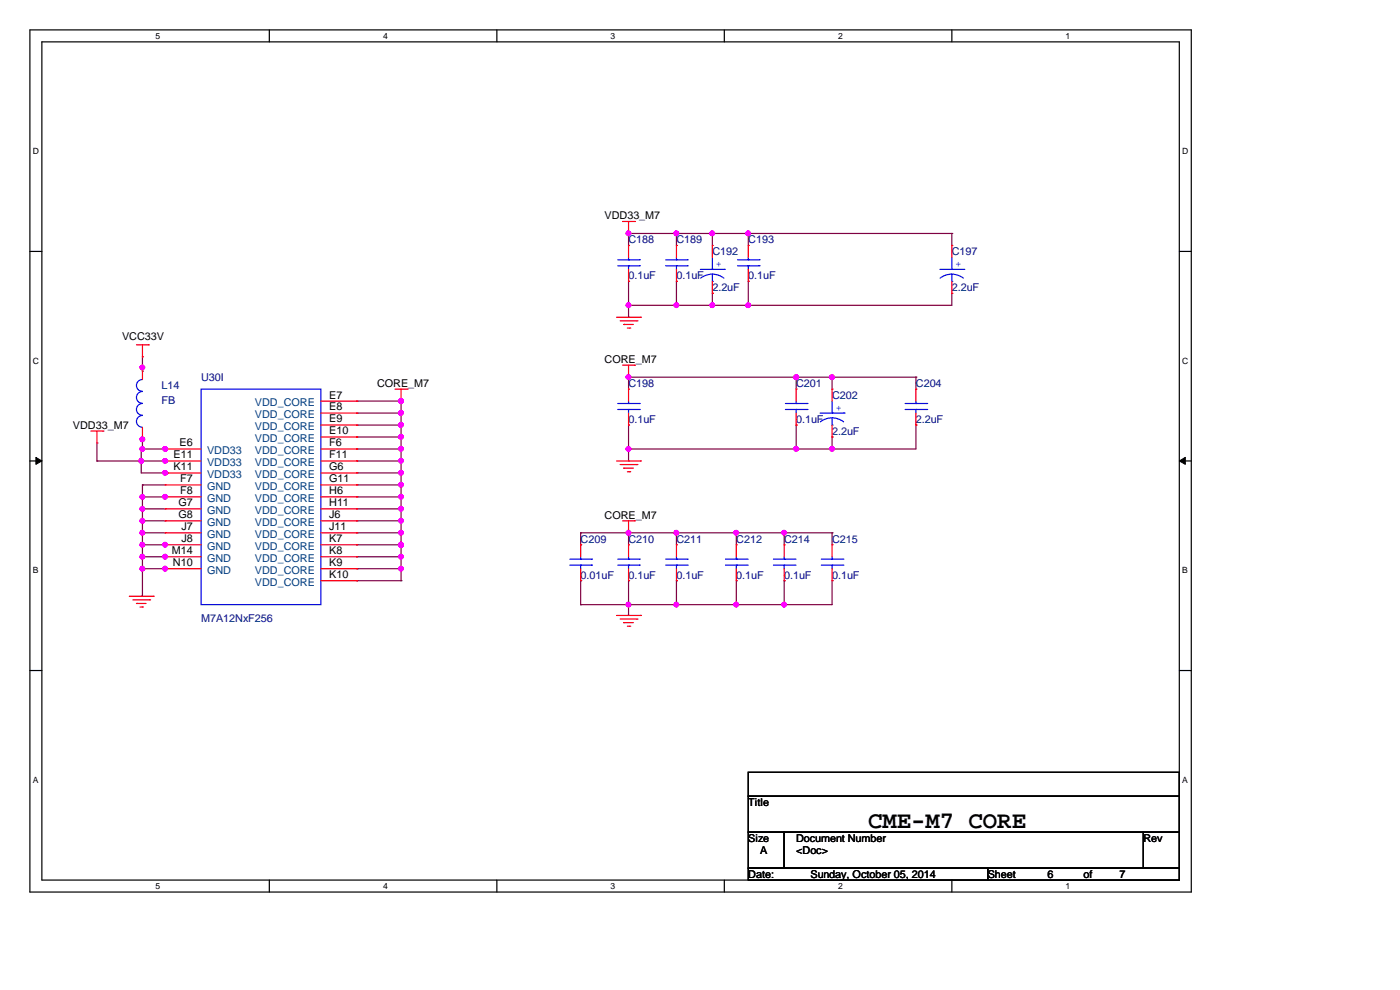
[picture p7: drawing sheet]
<svg xmlns="http://www.w3.org/2000/svg" width="297mm" height="210mm" viewBox="0 0 297 210" stroke-linecap="round" stroke-linejoin="round" font-family="sans-serif">
<path d="M6.3 6.3h246.4v182.9h-246.4zM8.9 8.9h241.3v177.8h-241.3z" fill="none" stroke="#000" stroke-width=".25"/>
<g fill="#fff">
<path d="M33 6.6h1v2h-1z"/>
<path d="M33 186.9h1v2h-1z"/>
</g>
<path d="M57.1 6.3v2.6M57.1 186.7v2.5" fill="none" stroke="#000" stroke-width=".25"/>
<g fill="#fff">
<path d="M81.3 6.6h.9v2h-.9z"/>
<path d="M81.3 186.9h.9v2h-.9z"/>
</g>
<path d="M105.4 6.3v2.6M105.4 186.7v2.5" fill="none" stroke="#000" stroke-width=".25"/>
<g fill="#fff">
<path d="M129.5 6.6h1v2h-1z"/>
<path d="M129.5 186.9h1v2h-1z"/>
</g>
<path d="M153.7 6.3v2.6M153.7 186.7v2.5" fill="none" stroke="#000" stroke-width=".25"/>
<g fill="#fff">
<path d="M177.8 6.6h1v2h-1z"/>
<path d="M177.8 186.9h1v2h-1z"/>
</g>
<path d="M201.9 6.3v2.6M201.9 186.7v2.5" fill="none" stroke="#000" stroke-width=".25"/>
<g fill="#fff">
<path d="M226.1 6.6h.9v2h-.9z"/>
<path d="M226.1 186.9h.9v2h-.9z"/>
<path d="M7 31.1h1.2v2h-1.2z"/>
<path d="M250.8 31.1h1.3v2h-1.3z"/>
<path d="M7 75.6h1.2v1.9h-1.2z"/>
<path d="M250.8 75.6h1.3v1.9h-1.3z"/>
</g>
<path d="M6.3 53.3h2.6M250.2 53.3h2.5" fill="none" stroke="#000" stroke-width=".25"/>
<g fill="#fff">
<path d="M7 120h1.2v2h-1.2z"/>
<path d="M250.8 120h1.2v2h-1.2z"/>
</g>
<path d="M6.3 97.8h2.6M250.2 97.8h2.5" fill="none" stroke="#000" stroke-width=".25"/>
<path d="M7.6 97l1.3 .8-1.3 .7zM250.2 97.8l1.3-.8v1.5z" fill="#000" stroke="#000" stroke-width=".21"/>
<g fill="#fff">
<path d="M7 164.5h1.2v1.9h-1.2z"/>
<path d="M250.8 164.5h1.2v1.9h-1.2z"/>
</g>
<path d="M6.3 142.2h2.6M250.2 142.2h2.5M158.7 176.5h7.7v7.6h-7.7zM158.7 163.8h91.5v5.1h-91.5zM158.7 168.9h91.5v7.6h-91.5zM166.4 176.5h76.2v7.6h-76.2zM242.6 176.5h7.6v7.6h-7.6zM158.7 184.1h50.8v2.6h-50.8zM209.5 184.1h40.7v2.6h-40.7z" fill="none" stroke="#000" stroke-width=".25"/>
<g fill="none" stroke="#800040" stroke-width=".25">
<path d="M133.3 59.7h.1M133.3 49.5h.1M133.3 49.5v2.6M133.3 59.7v7.6M133.3 49.5h68.6M143.5 49.5h.1M143.5 59.7h.1M143.5 49.5v2.6M143.5 59.7v5.1M151.1 49.5h.1M151.1 49.5v2.6M158.7 59.7h.1"/>
<path d="M158.7 49.5h.1M158.7 49.5v2.6M158.7 59.7v5.1M201.9 49.5h.1M201.9 49.5v2.6M30.2 78h.1M30.2 78.7h.1M30.2 75.7v3M133.3 64.8h.1M133.3 67.3h.1M143.5 64.8h.1M151.1 62.2h.1"/>
<path d="M151.1 64.8h.1M151.1 62.2v2.6M158.7 64.8h.1M201.9 62.2h.1M201.9 62.2v2.6h-68.6M20.6 97.8h.1M20.6 97.8h15M20.6 94v3.8M30 97.8h.1M30 95.2h.1M30 95.2h5.6M30 95.2v5.1h5.6"/>
<path d="M30.2 95.2h.1M30.2 93.2h.1M30.2 92.7v2.5M35 95.2h.1M35 97.8h.1M75.7 85.1h.1M75.7 97.8h.1M75.7 95.2h.1M75.7 92.7h.1M75.7 90.2h.1M75.7 87.6h.1M75.7 95.2h9.4"/>
<path d="M75.7 85.1h9.4v38.1M75.7 97.8h9.4M75.7 92.7h9.4M75.7 90.2h9.4M75.7 87.6h9.4M85.1 87.6h.1M85.1 92.7h.1M85.1 95.2h.1M85.1 97.8h.1M85.1 90.2h.1M133.3 90.2h.1M133.3 80h.1"/>
<path d="M133.3 95.2h.1M133.3 97.8h.1M133.3 80v2.5M133.3 90.2v7.6M133.3 80h61M168.9 90.2h.1M168.9 80h.1M168.9 95.2h.1M168.9 80v2.5M168.9 90.2v5M176.5 92.7h.1M176.5 80h.1"/>
<path d="M176.5 95.2h.1M176.5 80v2.5M176.5 92.7v2.5M194.3 90.2h.1M194.3 80h.1M194.3 90.2v5h-61M194.3 80v2.5M30.2 105.4h.1M30.2 102.9h.1M30.2 107.9h.1M30.2 110.5h.1M30.2 113h.1"/>
<path d="M30.2 115.6h.1M30.2 118.1h.1M30.2 118.1h5.1M30.2 115.6h5.1M30.2 113h4.8M30.2 110.5h4.8M30.2 107.9h4.8M30.2 105.4h5.1M30.2 102.9h4.8M30.2 102.9v23.6h-.2M35 100.3h.1M35 105.4h.1"/>
<path d="M35 115.6h.1M35 118.1h.1M35.6 100.3h.1M75.7 118.1h.1M75.7 115.6h.1M75.7 113h.1M75.7 110.5h.1M75.7 107.9h.1M75.7 105.4h.1M75.7 102.9h.1M75.7 100.3h.1M75.7 118.1h9.4"/>
<path d="M75.7 115.6h9.4M75.7 113h9.4M75.7 110.5h9.4M75.7 107.9h9.4M75.7 105.4h9.4M75.7 102.9h9.4M75.7 100.3h9.4M85.1 115.6h.1M85.1 113h.1M85.1 110.5h.1M85.1 100.3h.1M85.1 102.9h.1"/>
<path d="M85.1 107.9h.1M85.1 105.4h.1M123.2 113h.1M123.2 115.6h.1M123.2 113h53.3M123.2 113v2.6M133.3 113h.1M133.3 113v2.6M143.5 113h.1M143.5 113v2.6M156.2 113h.1M156.2 113v2.6"/>
<path d="M166.4 113h.1M166.4 113v2.6M176.5 113h.1M176.5 113v2.6M30 126.5h.1M30.2 120.6h.1M30.2 120.6h5.1M35 120.6h.1M75.7 123.2h.1M75.7 120.6h.1M75.7 123.2h9.4M75.7 120.6h9.4"/>
<path d="M85.1 123.2h.1M85.1 120.6h.1M123.2 123.2h.1M123.2 128.3h.1M123.2 123.2v5.1M133.3 128.3h.1M133.3 123.2h.1M133.3 123.2v7.3M143.5 128.3h.1M143.5 123.2h.1M143.5 123.2v5.1M156.2 123.2h.1"/>
<path d="M156.2 128.3h.1M156.2 123.2v5.1M166.4 123.2h.1M166.4 128.3h.1M166.4 123.2v5.1M176.5 123.2h.1M176.5 123.2v5.1h-53.3"/>
</g>
<g fill="#f0f" stroke="#f0f" stroke-width=".25">
<circle cx="168.9" cy="80" r=".49"/>
<circle cx="133.3" cy="80" r=".49"/>
<circle cx="168.9" cy="95.2" r=".49"/>
<circle cx="85.1" cy="85.1" r=".49"/>
<circle cx="85.1" cy="87.6" r=".49"/>
<circle cx="85.1" cy="118.1" r=".49"/>
<circle cx="85.1" cy="120.6" r=".49"/>
<circle cx="85.1" cy="115.5" r=".49"/>
<circle cx="85.1" cy="113" r=".49"/>
<circle cx="85.1" cy="110.5" r=".49"/>
<circle cx="85.1" cy="102.8" r=".49"/>
<circle cx="85.1" cy="100.3" r=".49"/>
<circle cx="85.1" cy="107.9" r=".49"/>
<circle cx="85.1" cy="92.7" r=".49"/>
<circle cx="85.1" cy="95.2" r=".49"/>
<circle cx="85.1" cy="97.8" r=".49"/>
<circle cx="29.9" cy="97.8" r=".49"/>
<circle cx="143.5" cy="113" r=".49"/>
<circle cx="133.3" cy="128.2" r=".49"/>
<circle cx="143.5" cy="128.2" r=".49"/>
<circle cx="156.2" cy="128.2" r=".49"/>
<circle cx="133.3" cy="113" r=".49"/>
<circle cx="166.3" cy="113" r=".49"/>
<circle cx="166.3" cy="128.2" r=".49"/>
<circle cx="176.5" cy="80" r=".49"/>
<circle cx="176.5" cy="95.2" r=".49"/>
<circle cx="156.2" cy="113" r=".49"/>
<circle cx="133.3" cy="95.2" r=".49"/>
<circle cx="143.5" cy="49.5" r=".49"/>
<circle cx="143.5" cy="64.7" r=".49"/>
<circle cx="151.1" cy="49.5" r=".49"/>
<circle cx="133.3" cy="49.5" r=".49"/>
<circle cx="151.1" cy="64.7" r=".49"/>
<circle cx="133.3" cy="64.7" r=".49"/>
<circle cx="158.7" cy="49.5" r=".49"/>
<circle cx="158.7" cy="64.7" r=".49"/>
<circle cx="85.1" cy="105.4" r=".49"/>
<circle cx="85.1" cy="90.1" r=".49"/>
<circle cx="35" cy="100.3" r=".49"/>
<circle cx="35" cy="95.2" r=".49"/>
<circle cx="35" cy="97.8" r=".49"/>
<circle cx="30.2" cy="105.4" r=".49"/>
<circle cx="35" cy="105.4" r=".49"/>
<circle cx="30.2" cy="107.9" r=".49"/>
<circle cx="30.2" cy="110.5" r=".49"/>
<circle cx="30.2" cy="113" r=".49"/>
<circle cx="30.2" cy="115.5" r=".49"/>
<circle cx="35" cy="115.5" r=".49"/>
<circle cx="30.2" cy="120.6" r=".49"/>
<circle cx="35" cy="118.1" r=".49"/>
<circle cx="35" cy="120.6" r=".49"/>
<circle cx="30.2" cy="118.1" r=".49"/>
<circle cx="30.2" cy="77.9" r=".49"/>
<circle cx="30.2" cy="93.2" r=".49"/>
<circle cx="30.2" cy="95.2" r=".49"/>
</g>
<g fill="none" stroke="#f00" stroke-width=".25">
<path d="M132.1 47h2.5M133.3 49.5h.1M133.3 52.1h.1M133.3 59.7h.1M133.3 47v2.5M133.3 52.1v2.5M133.3 57.1v2.6M134.6 47h.1M143.5 52.1h.1M143.5 59.7h.1M143.5 52.1v2.5M143.5 57.1v2.6"/>
<path d="M151.1 52.1h.1M151.1 52.1v2.5M151.1 59.7v2.5M158.7 52.1h.1M158.7 59.7h.1M158.7 52.1v2.5M158.7 57.1v2.6M201.9 52.1h.1M201.9 52.1v2.5M201.9 59.7v2.5M28.9 73.1h2.6M30.2 75.7h.1"/>
<path d="M30.2 78h.1M30.2 73.1v2.6M30.2 78v2.5M31.5 73.1h.1M130.8 67.3h5.1M131.6 68.1h3.5M132.1 77.5h2.5M132.3 68.8h.1M132.3 68.8h2.1M133.1 69.6h.5M133.3 77.5v2.5M133.6 69.6h.1"/>
<path d="M134.6 77.5h.1M135.1 68.1h.1M135.9 67.3h.1M151.1 62.2h.1M201.9 62.2h.1M19.3 91.4h2.5M20.6 94h.1M20.6 91.4v2.6M21.8 91.4h.1M30.2 93.2h.1M30.2 90.7v2.5M35 95.2h.1"/>
<path d="M35 97.8h.1M35 97.8h7.7M35 95.2h7.7M68.1 97.8h7.6M68.1 95.2h7.6M68.1 85.1h7.6M68.1 87.6h7.6M68.1 90.2h7.6M68.1 92.7h7.6M75.7 85.1h.1M75.7 87.6h.1M75.7 90.2h.1"/>
<path d="M75.7 92.7h.1M75.7 95.2h.1M75.7 97.8h.1M83.8 82.5h2.6M85.1 85.1h.1M85.1 82.5v2.6M86.4 82.5h.1M130.8 97.8h5.1M131.6 98.5h3.5M132.3 99.3h.1M132.3 99.3h2.1M133.3 80h.1"/>
<path d="M133.3 82.5h.1M133.3 90.2h.1M133.3 82.5v2.6M133.3 87.6v2.6M135.1 98.5h.1M135.9 97.8h.1M168.9 82.5h.1M168.9 90.2h.1M168.9 82.5v2.6M168.9 87.6v2.6M176.5 82.5h.1M176.5 92.7h.1"/>
<path d="M176.5 82.5v2.6M176.5 90.2v2.5M194.3 82.5h.1M194.3 90.2h.1M194.3 82.5v2.6M194.3 87.6v2.6M35 100.3h.1M35 102.9h.1M35 105.4h.1M35 107.9h.1M35 110.5h.1M35 113h.1"/>
<path d="M35 115.6h.1M35 118.1h.1M35 110.5h7.7M35 100.3h7.7M35 102.9h7.7M35 105.4h7.7M35 107.9h7.7M35 113h7.7M35 115.6h7.7M35 118.1h7.7M68.1 110.5h7.6M68.1 100.3h7.6"/>
<path d="M68.1 102.9h7.6M68.1 105.4h7.6M68.1 107.9h7.6M68.1 113h7.6M68.1 115.6h7.6M68.1 118.1h7.6M75.7 100.3h.1M75.7 102.9h.1M75.7 105.4h.1M75.7 107.9h.1M75.7 110.5h.1M75.7 113h.1"/>
<path d="M75.7 115.6h.1M75.7 118.1h.1M123.2 115.6h.1M123.2 115.6v2.5M132.1 110.5h2.5M133.1 100.1h.5M133.3 113h.1M133.3 115.6h.1M133.3 110.5v2.5M133.3 115.6v2.5M133.6 100.1h.1M134.6 110.5h.1"/>
<path d="M143.5 115.6h.1M143.5 115.6v2.5M156.2 115.6h.1M156.2 115.6v2.5M166.4 115.6h.1M166.4 115.6v2.5M176.5 115.6h.1M176.5 115.6v2.5M27.4 126.5h5.1M28.2 127.2h3.5M28.9 128h.1M28.9 128h2.1"/>
<path d="M29.7 128.8h.5M30.2 128.8h.1M31.7 127.2h.1M32.5 126.5h.1M35 120.6h.1M35 120.6h7.7M68.1 120.6h7.6M68.1 123.2h7.6M75.7 120.6h.1M75.7 123.2h.1M123.2 123.2h.1M123.2 120.6v2.6"/>
<path d="M130.8 130.5h5.1M131.6 131.3h3.5M132.3 132.1h.1M132.3 132.1h2.1M133.1 132.8h.5M133.3 123.2h.1M133.3 120.6v2.6M133.6 132.8h.1M135.1 131.3h.1M135.9 130.5h.1M143.5 123.2h.1M143.5 120.6v2.6"/>
<path d="M156.2 123.2h.1M156.2 120.6v2.6M166.4 123.2h.1M166.4 120.6v2.6M176.5 123.2h.1M176.5 120.6v2.6"/>
</g>
<g fill="none" stroke="#00f" stroke-width=".25">
<path d="M131.1 56.4h4.5M131.1 55.1h4.5M133.3 55.1h.1M133.3 56.4h.1M133.3 54.6v.5M133.3 56.4v.7M135.6 56.4h.1M135.6 55.1h.1M141.2 56.4h4.6M141.2 55.1h4.6M143.5 55.1h.1M143.5 56.4h.1"/>
<path d="M143.5 54.6v.5M143.5 56.4v.7M145.8 56.4h.1M145.8 55.1h.1M148.6 57.1h5.1M151.1 58.2l1.1 .1 1.4 .7M151.1 58.2l-1 .1-1.5 .7M151.1 59.7h.1M151.1 57.1h.1M151.1 54.6v2.5M151.1 58.2v1.5M153.7 57.1h.1"/>
<path d="M156.5 56.4h4.5M156.5 55.1h4.5M158.7 55.1h.1M158.7 56.4h.1M158.7 54.6v.5M158.7 56.4v.7M161 56.4h.1M161 55.1h.1M199.4 57.1h5.1M201.9 58.2l1.1 .1 1.4 .7M201.9 58.2l-1 .1-1.5 .7M201.9 59.7h.1"/>
<path d="M201.9 57.1h.1M201.9 54.6v2.5M201.9 58.2v1.5M204.5 57.1h.1M30.2 88.1a1.25 1.25 0 0 0-1.3 1.3 1.25 1.25 0 0 0 1.3 1.2M30.2 85.6a1.25 1.25 0 0 0-1.3 1.2 1.25 1.25 0 0 0 1.3 1.3M30.2 83.1a1.25 1.25 0 0 0-1.3 1.2 1.25 1.25 0 0 0 1.3 1.2M30.2 80.5a1.25 1.25 0 0 0-1.3 1.3 1.25 1.25 0 0 0 1.3 1.2M42.7 82.5h25.4v45.8h-25.4zM131.1 86.9h4.5M131.1 85.6h4.5M133.3 85.6h.1"/>
<path d="M133.3 86.9h.1M133.3 85.1v.5M133.3 86.9v.7M135.6 86.9h.1M135.6 85.6h.1M166.6 86.9h4.6M166.6 85.6h4.6M168.9 85.6h.1M168.9 86.9h.1M168.9 85.1v.5M168.9 86.9v.7M171.2 86.9h.1"/>
<path d="M171.2 85.6h.1M174 87.6h5.1M176.5 88.6l1.1 .2 1.4 .7M176.5 88.6l-1 .2-1.5 .7M176.5 90.2h.1M176.5 87.6h.1M176.5 85.1v2.5M176.5 88.6v1.6M179.1 87.6h.1M192 86.9h4.6M192 85.6h4.6M194.3 85.6h.1"/>
<path d="M194.3 86.9h.1M194.3 85.1v.5M194.3 86.9v.7M196.6 86.9h.1M196.6 85.6h.1M120.9 119.9h4.6M120.9 118.6h4.6M123.2 118.6h.1M123.2 119.9h.1M123.2 118.1v.5M123.2 119.9v.7M125.5 119.9h.1"/>
<path d="M125.5 118.6h.1M131.1 119.9h4.5M131.1 118.6h4.5M133.3 118.6h.1M133.3 119.9h.1M133.3 118.1v.5M133.3 119.9v.7M135.6 119.9h.1M135.6 118.6h.1M141.2 119.9h4.6M141.2 118.6h4.6M143.5 118.6h.1"/>
<path d="M143.5 119.9h.1M143.5 118.1v.5M143.5 119.9v.7M145.8 119.9h.1M145.8 118.6h.1M153.9 119.9h4.6M153.9 118.6h4.6M156.2 118.6h.1M156.2 119.9h.1M156.2 118.1v.5M156.2 119.9v.7M158.5 119.9h.1"/>
<path d="M158.5 118.6h.1M164.1 119.9h4.5M164.1 118.6h4.5M166.4 118.6h.1M166.4 119.9h.1M166.4 118.1v.5M166.4 119.9v.7M168.6 119.9h.1M168.6 118.6h.1M174.2 119.9h4.6M174.2 118.6h4.6M176.5 118.6h.1"/>
<path d="M176.5 119.9h.1M176.5 118.1v.5M176.5 119.9v.7M178.8 119.9h.1M178.8 118.6h.1"/>
</g>
<text font-size="5.1" x="184.1" y="175.7">CME-M7 CORE</text>
<g font-size="2.3">
<text x="128.3" y="46.5">VDD33_M7</text>
<text x="25.9" y="72.2">VCC33V</text>
<text x="128.3" y="77">CORE_M7</text>
<text x="80" y="82.1">CORE_M7</text>
<text x="69.8" y="84.5">E7</text>
<text x="69.8" y="87.1">E8</text>
<text x="69.8" y="89.6">E9</text>
<text x="15.5" y="91">VDD33_M7</text>
<text x="38.1" y="94.7">E6</text>
<text x="69.8" y="92.2">E10</text>
<text x="69.8" y="94.7">F6</text>
<text x="36.8" y="97.2">E11</text>
<text x="36.8" y="99.8">K11</text>
<text x="69.8" y="97.2">F11</text>
<text x="69.8" y="99.8">G6</text>
<text x="37.8" y="107.4">G7</text>
<text x="38.2" y="102.3">F7</text>
<text x="38.2" y="104.9">F8</text>
<text x="69.8" y="102.3">G11</text>
<text x="69.8" y="104.9">H6</text>
<text x="69.8" y="107.4">H11</text>
<text x="37.8" y="109.9">G8</text>
<text x="38.5" y="112.5">J7</text>
<text x="69.8" y="109.9">J6</text>
<text x="69.8" y="112.5">J11</text>
<text x="128.3" y="110">CORE_M7</text>
<text x="36.4" y="117.6">M14</text>
<text x="38.5" y="115">J8</text>
<text x="69.8" y="115">K7</text>
<text x="69.8" y="117.6">K8</text>
<text x="36.7" y="120.1">N10</text>
<text x="69.8" y="120.1">K9</text>
<text x="69.8" y="122.6">K10</text>
<text x="158.7" y="171">Title</text>
<text x="158.7" y="178.6">Size</text>
<text x="168.9" y="178.6">Document Number</text>
<text x="242.6" y="178.6">Rev</text>
<text x="161.3" y="181.1">A</text>
<text x="168.9" y="181.1">&lt;Doc&gt;</text>
<text x="158.7" y="186.2">Date:</text>
<text x="172" y="186.2">Sunday, October 05, 2014</text>
<text x="209.5" y="186.2">Sheet</text>
<text x="222.2" y="186.2">6</text>
<text x="229.9" y="186.2">of</text>
<text x="237.5" y="186.2">7</text>
</g>
<g font-size="2.3" fill="#000080">
<text x="133.3" y="51.6">C188</text>
<text x="143.5" y="51.6">C189</text>
<text x="158.7" y="51.6">C193</text>
<text x="133.3" y="59.2">0.1uF</text>
<text x="143.5" y="59.2">0.1uF</text>
<text x="151.1" y="54.1">C192</text>
<text x="158.7" y="59.2">0.1uF</text>
<text x="201.9" y="54.1">C197</text>
<text x="151.1" y="61.8">2.2uF</text>
<text x="201.9" y="61.8">2.2uF</text>
<text x="34.3" y="82.6">L14</text>
<text x="42.7" y="80.8">U30I</text>
<text x="133.3" y="82.1">C198</text>
<text x="168.9" y="82.1">C201</text>
<text x="194.3" y="82.1">C204</text>
<text x="34.3" y="85.6">FB</text>
<text x="133.3" y="89.7">0.1uF</text>
<text x="168.9" y="89.7">0.1uF</text>
<text x="176.5" y="84.6">C202</text>
<text x="194.3" y="89.7">2.2uF</text>
<text x="176.5" y="92.2">2.2uF</text>
<text x="123.2" y="115.1">C209</text>
<text x="133.3" y="115.1">C210</text>
<text x="143.5" y="115.1">C211</text>
<text x="156.2" y="115.1">C212</text>
<text x="166.4" y="115.1">C214</text>
<text x="176.5" y="115.1">C215</text>
<text x="123.2" y="122.7">0.01uF</text>
<text x="133.3" y="122.7">0.1uF</text>
<text x="143.5" y="122.7">0.1uF</text>
<text x="156.2" y="122.7">0.1uF</text>
<text x="166.4" y="122.7">0.1uF</text>
<text x="176.5" y="122.7">0.1uF</text>
<text x="42.7" y="131.9">M7A12NxF256</text>
</g>
<g font-size="2.3" fill="#00f">
<text x="151.9" y="56.7">+</text>
<text x="202.7" y="56.7">+</text>
<text x="177.3" y="87.2">+</text>
</g>
<g font-size="2.3" fill="#004080">
<text x="54.1" y="86.1">VDD_CORE</text>
<text x="54.1" y="88.7">VDD_CORE</text>
<text x="54.1" y="91.2">VDD_CORE</text>
<text x="54.1" y="93.8">VDD_CORE</text>
<text x="43.9" y="96.3">VDD33</text>
<text x="43.9" y="98.8">VDD33</text>
<text x="43.9" y="101.4">VDD33</text>
<text x="54.1" y="96.3">VDD_CORE</text>
<text x="54.1" y="98.8">VDD_CORE</text>
<text x="54.1" y="101.4">VDD_CORE</text>
<text x="43.9" y="103.9">GND</text>
<text x="43.9" y="106.5">GND</text>
<text x="54.1" y="103.9">VDD_CORE</text>
<text x="54.1" y="106.5">VDD_CORE</text>
<text x="43.9" y="109">GND</text>
<text x="43.9" y="111.5">GND</text>
<text x="54.1" y="109">VDD_CORE</text>
<text x="54.1" y="111.5">VDD_CORE</text>
<text x="43.9" y="114.1">GND</text>
<text x="43.9" y="116.6">GND</text>
<text x="43.9" y="119.2">GND</text>
<text x="54.1" y="114.1">VDD_CORE</text>
<text x="54.1" y="116.6">VDD_CORE</text>
<text x="54.1" y="119.2">VDD_CORE</text>
<text x="43.9" y="121.7">GND</text>
<text x="54.1" y="121.7">VDD_CORE</text>
<text x="54.1" y="124.2">VDD_CORE</text>
</g>
<g font-size="1.8">
<text x="33" y="8.2">5</text>
<text x="81.3" y="8.2">4</text>
<text x="129.5" y="8.2">3</text>
<text x="177.8" y="8.2">2</text>
<text x="226.1" y="8.2">1</text>
<text x="7" y="32.7">D</text>
<text x="250.8" y="32.7">D</text>
<text x="7" y="77.2">C</text>
<text x="250.8" y="77.2">C</text>
<text x="7" y="121.6">B</text>
<text x="250.8" y="121.6">B</text>
<text x="7" y="166.1">A</text>
<text x="250.8" y="166.1">A</text>
<text x="33" y="188.5">5</text>
<text x="81.3" y="188.5">4</text>
<text x="129.5" y="188.5">3</text>
<text x="177.8" y="188.5">2</text>
<text x="226.1" y="188.5">1</text>
</g>
</svg>
